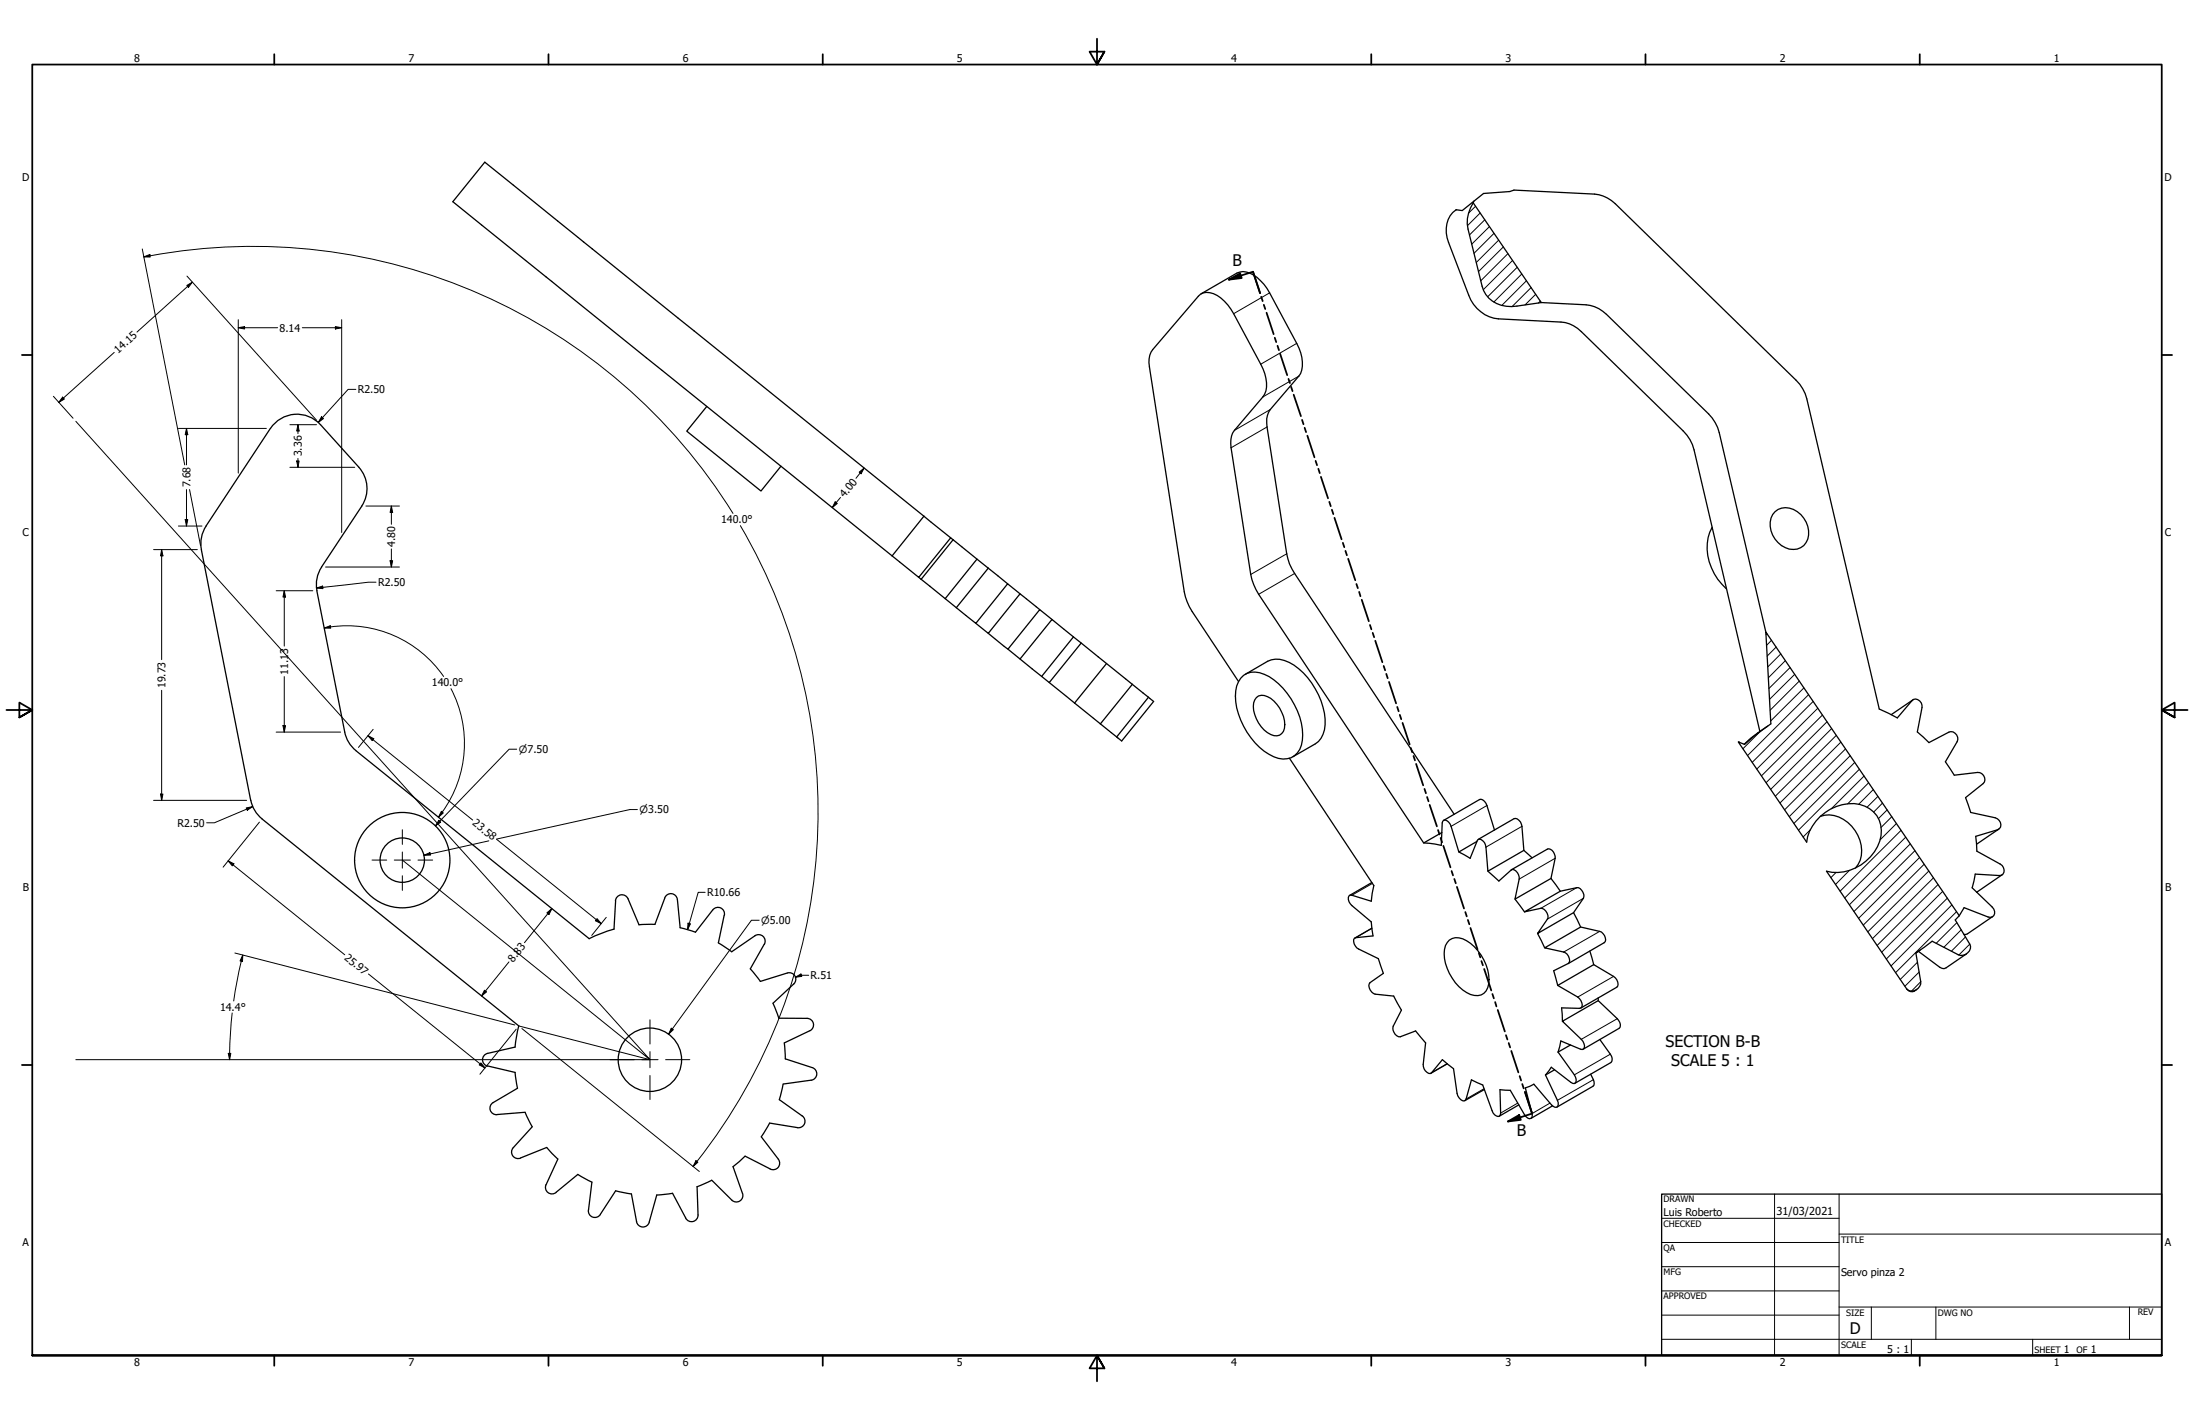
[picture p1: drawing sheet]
<svg xmlns="http://www.w3.org/2000/svg" width="864mm" height="559mm" viewBox="0 0 864 559" stroke-linecap="round" stroke-linejoin="round" font-family="sans-serif">
<!-- layer: Hatch (ANSI) -->
<g fill="none" stroke="#000" stroke-width=".39">
<path d="M580.8 81.2l-2.8 2.7M582.6 83.8l-4.9 5M584.5 86.5l-6.1 6M586.3 89.2l-7 6.9M588.1 91.8l-7.9 7.9M589.9 94.5l-8.8 8.8M591.8 97.2l-9.8 9.7M593.5 99.8l-10.6 10.7M595.4 102.5l-11.5 11.5M597.2 105.2l-11.6 11.6M599 107.8l-11 11.1M600.8 110.5l-9.6 9.6"/>
<path d="M602.7 113.2l-7.5 7.4M604.5 115.8l-4.2 4.2M606.3 118.5l-.8 .8M695.5 249.3l-.4 .4M697.3 252l-1.9 1.9M699.1 254.6l-3.5 3.6M701 257.3l-5.2 5.1M702.8 260l-6.7 6.7M704.6 262.7l-8.3 8.3M706.4 265.4l-9.9 9.8M708.2 268l-11.4 11.5M710.1 270.7l-13.1 13"/>
<path d="M711.9 273.4l-24 23.9M713.7 276l-24 24M715.5 278.7l-24 23.9M684.3 292h.1M692.9 287.8l-6.8 6.8M717.4 281.4l-24 23.9M719.1 284l-23.9 24M721 286.7l-24 23.9M722.8 289.4l-24 23.9M724.6 292l-23.9 24M726.4 294.7l-24 24M728.3 297.4l-24 24"/>
<path d="M730.1 300l-24 24M731.9 302.7l-24 24M733.7 305.4l-12.8 12.9M735.5 308l-8.2 8.4M737.4 310.7l-5.8 5.8M739.2 313.4l-4.3 4.2M741 316l-3.5 3.6M742.8 318.7l-3.4 3.4M712.7 326.5l-3 2.9M744.7 321.4l-4.3 4.2M746.4 324.1l-6.4 6.4M748.3 326.8l-24 23.9"/>
<path d="M750.1 329.4l-24 24M751.9 332.1l-23.9 23.9M753.7 334.8l-24 23.9M755.6 337.4l-24 24M722.7 343.3l-2 2.1M728 342.5l-5.5 5.5M757.4 340.1l-24 23.9M759.2 342.8l-24 23.9M761 345.4l-24 24M762.8 348.1l-23.9 23.9M764.7 350.8l-24 23.9M766.5 353.4l-24 24"/>
<path d="M768.3 356.1l-24 24M770.1 358.8l-24 24M754.8 378.7l-6.8 6.7M770.3 363.1l-8.2 8.1M772 365.9l-6.9 6.9M773.6 368.7l-5.5 5.6M775.3 371.5l-4.2 4.3M755.4 382.5l-5.6 5.6M756 386.3l-3.6 3.7"/>
</g>
<!-- layer: Visible (ANSI) -->
<g fill="none" stroke="#000" stroke-width=".51">
<path d="M579.9 79.8l26.8 39.3-9.6 1.4a11.6 11.6 0 0 1-13.7-7.9l-5.6-22.4a13.1 13.1 0 0 1 2.1-10.4zM580.1 79.2l-.2 .6M595.9 74.8l31.8 1.6a13.2 13.2 0 0 1 8.1 3.7l71.1 69.5a15.5 15.5 0 0 1 4.3 7.4l28.5 122 7.1 3.5 5.8-6.8a2.53 2.53 0 0 1 3 0 2.53 2.53 0 0 1 .9 2.7l-1.8 9.6 4.6 4.2 7.8-4.1a2.72 2.72 0 0 1 2.9 .8 2.72 2.72 0 0 1 .4 2.9l-4.7 8 3.5 5.3 9.2-1.1a2.68 2.68 0 0 1 2.5 1.4 2.68 2.68 0 0 1-.3 3l-6.9 5.5 2 5.8 9.7 2.1a2.58 2.58 0 0 1 2 2 2.58 2.58 0 0 1-1.1 2.7l-8.6 2.6 .4 5.9 9.2 5a2.56 2.56 0 0 1 .5 4.4l-10.3-.4-1.2 5.4 7.9 7.5a2.14 2.14 0 0 1 .9 2.7 2.14 2.14 0 0 1-2.5 1.3l-9.5-3.7-1.9 3.2M573.2 82.6a10.1 10.1 0 0 0-3 12.8l7.9 20.7a14.1 14.1 0 0 0 11.7 9.4l24.6 1.2a12 12 0 0 1 8 3.8l40.2 39.1a15.3 15.3 0 0 1 4.2 7.4l25.9 110.8M472.8 115.6l14.1-8.2a7.5 7.5 0 0 1 8 1.8 19.4 19.4 0 0 1 4.8 6.1l10.7 19.8a14.4 14.4 0 0 1 1.5 11.9l-11.9 14.2a8.7 8.7 0 0 0-1.3 6.8l7.8 49.9a18.9 18.9 0 0 0 3.1 7.8l62.8 94.7M606.7 119.1l17.6 .9a12.9 12.9 0 0 1 8 3.7l40.2 39.2a16.1 16.1 0 0 1 4.2 7.3l18.4 78.5M278.2 160l-7.9 9.7 29.2 23.5 7.9-9.7M142.4 199.1a12.5 12.5 0 0 0-1.1-15.2l-15.2-16.8a12.5 12.5 0 0 0-19.7 1.5l-25.3 38.4a12.5 12.5 0 0 0-1.8 9.3M142.4 199.1l-15.8 24.1a12.5 12.5 0 0 0-1.8 9.2M79.2 216.3l19.5 98.7M363.7 203.1l-172.9-139.3-12.6 15.6 173 139.4M363.7 203.1l10.5 8.5"/>
<path d="M363.7 203.1l-12.5 15.7M375.2 212.4l-1-.8-12.6 15.6-10.4-8.4M375.2 212.4l9.4 7.6M375.2 212.4l-12.6 15.6M673.9 207.5a19.8 19.8 0 0 0 3.9 22.4l1.8 1.9M698.7 201.4a7.7 7.7 0 0 1 11.3 2.5 7.9 7.9 0 0 1-1.2 11.6 8.8 8.8 0 0 1-11.7-6.6 7.6 7.6 0 0 1 1.6-7.5zM124.7 232.5l11 55.6M361.6 227.2l1 .8M372 235.6l4.4 3.5M389 223.6l-4.4-3.6-12.6 15.6-9.4-7.6M389 223.6l7.6 6.1M389 223.6l-12.6 15.5"/>
<path d="M401.5 233.7l-4.9-4-12.5 15.6-7.7-6.2M409.3 239.9l-7.8-6.2-12.5 15.5-4.9-3.9M401.5 259.3l8.5 6.9M414.1 243.8l-4.8-3.9-12.6 15.6-7.7-6.3M422.5 250.6l-8.4-6.8-12.6 15.5-4.8-3.8M422.5 250.6l3.1 2.4M422.5 250.6l-12.5 15.6M410 266.2l3 2.4 12.6-15.6 26.5 21.4M413 268.6l10 8.1M423 276.7l16.5 13.3M435.5 261.1l-12.5 15.6M445.7 269.3l-12.6 15.6"/>
<path d="M452.1 274.4l2 1.6-12.6 15.6-2-1.6M452.1 274.4l-12.6 15.6M487.5 268.2l-18.2-27.5a21.6 21.6 0 0 1-3.1-7.8l-13.8-88.5a8.7 8.7 0 0 1 1.3-6.8l18-21a5.6 5.6 0 0 1 7.4-.3 18.9 18.9 0 0 1 6.5 7.1l10.7 19.9a14.2 14.2 0 0 1 1.5 11.8l-11.9 14.3a8.3 8.3 0 0 0-1.3 6.8l7.7 49.9a22.5 22.5 0 0 0 3.1 7.8l65 97.8 7.2-4.1M488.4 266.9a7.4 7.4 0 0 1 9.2-1.5 28.1 28.1 0 0 1 15 25.9 7.5 7.5 0 0 1-11.2 6.5 28.1 28.1 0 0 1-15-26l.4-1.9zM490.2 265.4l8.8-5.2a10.1 10.1 0 0 1 10.3 1.5 29.6 29.6 0 0 1 12.3 23.5 9.4 9.4 0 0 1-3.9 7.5l-8.8 5.1M494.5 274.5a5 5 0 0 1 7 1.4 11.8 11.8 0 0 1 3.7 11.9 3.4 3.4 0 0 1-5 1.3 13 13 0 0 1-6.7-12.5zM753 275.4l-8.6 5.8M135.7 288.1a12.5 12.5 0 0 0 4.4 7.3l91.8 74M507.6 298.4l33.2 50.1-1 6.1-8.3-2.4a2.58 2.58 0 0 0 .6 4.2l7.7 6.4 .6 5.5-7.3 .9a3.3 3.3 0 0 0 1.6 4.2l7.8 3.9 2 5.7-5.3 3.7a3.2 3.2 0 0 0 2.1 4.5l7.3 .8 3 5.5-3.2 6.4a3.4 3.4 0 0 0 2.8 4.1l6-2.3 3.9 4.7-.9 8.4a3.3 3.3 0 0 0 2.8 3.7l4.8-5.5 4.3 3.6 1.4 9.7a3.7 3.7 0 0 0 2.8 3l.8-.8 2.1-7.6 4.4 2.1 3.7 10.1a2.64 2.64 0 0 0 2.9 2.1l.5-1.2-.3-9.2 4.1 .3 5.6 9.6a1.9 1.9 0 0 0 2.9 1l.1-1.5-2.7-10.1 3.4-1.4 6.9 8.1 1.4 .9h.6a2.03 2.03 0 0 0 .3-2.7l-4.7-10M695.8 285.8l-6.7 4.7-2.5 2.4M98.7 314.9a12.7 12.7 0 0 0 4.4 7.4l101.1 81.5-1.5 8.3-10.7 2.4M568.3 322.8l14.1-8.2a2.53 2.53 0 0 1 2.9 2.4l3 9.6"/>
<path d="M581.3 331.2l-7.1 4.1-3-10.1a3 3 0 0 0-2.9-2.4l-.6 1-.4 8.9-6.9-1M581.9 330.3l14.1-8.2a3.1 3.1 0 0 1 3.1 3.1l.7 9.4M599.8 334.6l-14.1 8.2-.8-9.4a2.85 2.85 0 0 0-3.1-3l-3.1 7.4-4.5-2.5M599.8 334.6l3.3 3M716.5 321.2a12.1 12.1 0 0 1 13.7 5.6 12.1 12.1 0 0 1 .2 14.8M786.8 326.3l-8.8 5.9M266.6 354a2.57 2.57 0 0 0-2.2-2.3 2.57 2.57 0 0 0-2.7 1.6l-3.9 10.4M266.6 354l1.1 11.1M540 347.3l-8.8 5.1M585.7 342.8l4.3 3.9 4.8-4.3a2.13 2.13 0 0 1 2.9 1.8l.3 1.7-1.7 7.9 14.2-8.1M594.9 342.3l14.2-8.2a2.95 2.95 0 0 1 3 3.7l-1.6 7.9M596.3 353.8l3.8 5"/>
<path d="M600.1 358.8l14.1-8.1 6.4-1.4a3.2 3.2 0 0 1 2.7 4.2l-3.9 5.7-14.2 8.1 3.9-5.6a3.3 3.3 0 0 0-2.6-4.3zM610.5 345.7l3.7 5M619.4 359.2l2.8 5.6M788.1 344.2l-10 6.9M257.8 363.8l-6.3 .1-4.3-10.2a2.53 2.53 0 0 0-2.8-1.6 2.53 2.53 0 0 0-2.1 2.4l-.6 11.1-5 1.7-4.8 2.1M267.7 365.1l6 1.7 6.8-8.7a2.58 2.58 0 0 1 3.2-.8 2.58 2.58 0 0 1 1.4 2.9l-2.3 10.8M282.8 371l5.2 3.5 9.2-6.3a2.57 2.57 0 0 1 3.2 .3 2.57 2.57 0 0 1 .4 3.1M300.8 371.6l-5.5 9.7M540 365.3l-6.7 3.8M570.5 370a6.7 6.7 0 0 1 8.3 1.2 19 19 0 0 1 7.2 16 4.9 4.9 0 0 1-7.2 4.2 18.7 18.7 0 0 1-10.2-17.8l.4-1.5zM605.2 367.3l2.8 5.7M617.3 379.2l14.1-8.2a2.95 2.95 0 0 0-1.7-4.5l-7.5-1.7-14.2 8.2 7.5 1.6a3.5 3.5 0 0 1 2.2 4.2l-6.1 3.2 1.6 5.8"/>
<path d="M625.8 374.3l1.5 5.3M754.1 375l1.9 11.3a3.4 3.4 0 0 1-1.7 3.2 3.4 3.4 0 0 1-3.7-.2M755.1 374.3l8.5 6.4 1.6 .5 8.9-5.9M755.8 373.8l-1.7 1.2M771.2 360.4l-1.6 1.6 5.7 9.5a3.4 3.4 0 0 1-.9 3.6 3.4 3.4 0 0 1-3.6 .6l-10.3-5.3-6.4 4.6M771.2 360.4l-76.1-111.7 1.9 36.2-7 5.2-3.3 2.8-2.5-.9 26.9 39.4a18.2 18.2 0 0 1 20.9-14.9 11 11 0 0 1 7 16.7 18.3 18.3 0 0 1-20.1 9.6l31.7 46.5M784.4 360.7l-10 6.8-1.4 .2M295.3 381.3l4 4.9 10.6-3.3a2.57 2.57 0 0 1 3 1.1 2.57 2.57 0 0 1-.5 3.2l-8.1 7.6 2.3 5.9h11.1a2.57 2.57 0 0 1 2.5 2.1 2.57 2.57 0 0 1-1.4 2.8l-10.1 4.8 .4 6.3M622.2 396.7l14.2-8.2a3 3 0 0 0-1.3-4.3l-7.8-4.6-14.1 8.2 7.8 4.6a3.2 3.2 0 0 1 1.3 4.2h-7.6l.3 5.3M629.1 392.7v1.1M750.6 389.3a2.51 2.51 0 0 0 3.9 .1M191.9 414.5a2.57 2.57 0 0 0-2 2.5 2.57 2.57 0 0 0 2 2.5"/>
<path d="M192 419.5l10.8 2.5M309.1 416.7l10.6 3.4M569.7 418.7l-6.5 3.6M613.3 414l6.4 9a2.45 2.45 0 0 1 0 3.4l-1.3-.4-7.8-6-2.3 3M618.2 411.2l-4.9 2.8M623.2 412.9l14.1-8.2a2.68 2.68 0 0 0-.7-3.8l-7.5-7.1-14.1 8.1 7.4 7.1a3.3 3.3 0 0 1 .9 3.8l-.5 .2-.7-.1-7.7-3.3-1.1 4.4M629.7 409.1l4.2 5.7a2.54 2.54 0 0 1 .1 3.3l-14 8.2M195.6 438.6l11.1-.9 2.8 5.7-7.4 8.2M202.7 422l1 6.2-9.6 5.7a2.57 2.57 0 0 0-1.1 3 2.57 2.57 0 0 0 2.6 1.8M308.2 426.6l-1.5 6.2 9.1 6.4a2.56 2.56 0 0 1 .9 3 2.56 2.56 0 0 1-2.8 1.6M319.7 420.1a2.57 2.57 0 0 1 1.8 2.7 2.57 2.57 0 0 1-2.2 2.3l-11 1.5M584.3 428.8l-7.7 4.3"/>
<path d="M597.9 434.8l-7.7 4.4M611.1 435.2l-8.5 4.9M611.9 421l-3.6 2M626.1 422.7a5.1 5.1 0 0 1 1.3 4.4l-14.6 8.6M202 451.6a2.54 2.54 0 0 0-.2 3.2 2.54 2.54 0 0 0 3.1 .9l10.3-4.2 4.4 4.6-4.7 10.1a2.57 2.57 0 0 0 .8 3.1 2.57 2.57 0 0 0 3.2-.1M288.5 459.1l3.8 10.5a2.57 2.57 0 0 1-1.1 3 2.57 2.57 0 0 1-3.2-.3l-7.8-7.9-5.9 2.6M293.3 455l-4.8 4.1M293.3 455l9.9 5a2.57 2.57 0 0 0 3.1-.6 2.57 2.57 0 0 0 .1-3.2M302.9 442l-3.2 5.3 6.7 8.9M303 442l10.9 1.7M227.4 462.2l5.6 3M227.5 462.2l-8.6 7"/>
<path d="M233 465.2l-1.4 11a2.57 2.57 0 0 0 1.7 2.8 2.57 2.57 0 0 0 3-1.1M242.3 468.6l-6 9.3M242.3 468.6l6.2 1.2M248.5 469.8l2.1 11M269.9 479.4l-5.2-9.8-6.2 .7-3 10.6M274.4 467l.4 11.1a2.57 2.57 0 0 1-1.9 2.6 2.57 2.57 0 0 1-3-1.3M250.6 480.8a2.57 2.57 0 0 0 2.4 2.1 2.57 2.57 0 0 0 2.6-1.9"/>
<circle cx="158.3" cy="338.5" r="8.7"/>
<circle cx="158.3" cy="338.5" r="18.8"/>
<circle cx="255.8" cy="417" r="12.5"/>
</g>
<!-- layer: Visible Narrow (ANSI) -->
<g fill="none" stroke="#000" stroke-width=".39">
<path d="M499.7 115.3l-14.1 8.1M510.4 135.1l-14.1 8.2M511.2 148l-14.1 8.2M498.7 168l-14.1 8.2M500 161.2l-14.1 8.2M506.5 217.9l-14.2 8.2M509.6 225.7l-14.2 8.2M585.3 317l-14.1 8.2M599.1 325.2l-14.2 8.2M612.1 337.8l-14.1 8.1M540.2 347.7l-8.1 4.6M620.6 349.3l-14.1 8.1"/>
<path d="M623.3 353.5l-14.2 8.2M540 365.3l-6.3 3.7M629.7 366.5l-14.2 8.1M635.1 384.2l-14.1 8.2M569.6 418.6l-6.1 3.5M633.9 414.8l-14.2 8.2M636.6 400.9l-14.2 8.1M584.1 428.4l-7 4.1M597.4 434.1l-6.7 3.9M610.1 434.1l-7 4.1M627.2 424.9l-14.2 8.1"/>
</g>
<!-- layer: Break Line (ANSI) -->
<path d="M595.9 74.8l-1.6 .6-10.4 .7-8.3 6.8-2.4-.3" fill="none" stroke="#000" stroke-width=".51"/>
<!-- layer: Section Line (ANSI) -->
<g fill="none" stroke="#000" stroke-width=".7">
<path d="M483.7 110l4.4-2.4 .7 1.8zM483.7 110l9.5-3.1 2.8 8.5M496.4 116.8l.6 1.7M497.5 120l.5 1.6M498.5 123.1l2.8 8.4M501.8 132.9l.5 1.7M502.9 136.1l.5 1.7M503.9 139.2l2.8 8.4M507.2 149.1l.5 1.6M508.2 152.2l.6 1.7M509.2 155.3l2.9 8.5M512.5 165.2l.6 1.7"/>
<path d="M513.5 168.3l.6 1.8M514.6 171.4l2.8 8.6M517.8 181.4l.6 1.7M518.9 184.5l.6 1.7M519.9 187.6l2.8 8.5M523.2 197.5l.6 1.7M524.3 200.6l.5 1.7M525.3 203.8l2.8 8.4M528.6 213.6l.5 1.7M529.6 216.8l.6 1.7M530.7 219.9l2.8 8.4M533.9 229.8l.6 1.7"/>
<path d="M535 232.9l.5 1.7M536 236l2.8 8.5M539.2 245.9l.6 1.7M540.3 249l.6 1.8M541.3 252.2l2.8 8.4M544.6 262.1l.6 1.7M545.7 265.2l.5 1.7M546.7 268.4l2.8 8.4M550 278.2l.5 1.7M551 281.3l.6 1.7M552.1 284.5l2.8 8.4M555.3 294.3l.6 1.7"/>
<path d="M556.4 297.5l.6 1.7M557.4 300.6l2.8 8.5M560.7 310.5l.6 1.7M561.7 313.6l.6 1.7M562.7 316.7l2.9 8.5M566 326.6l.6 1.8M567.1 329.8l.5 1.7M568.1 332.9l2.8 8.4M571.4 342.8l.5 1.7M572.5 345.9l.5 1.7M573.5 349l2.8 8.5M576.8 358.9l.5 1.7"/>
<path d="M577.8 362l.6 1.7M578.8 365.2l2.8 8.4M582.1 375l.6 1.7M583.1 378.2l.6 1.7M584.2 381.3l2.8 8.5M587.4 391.2l.6 1.7M588.5 394.3l.5 1.7M589.5 397.4l2.8 8.5M592.8 407.4l.5 1.7M593.9 410.5l.5 1.7M594.9 413.6l2.8 8.4M598.2 423.5l.5 1.7"/>
<path d="M599.2 426.6l.6 1.7M600.3 429.7l2.8 8.5-9.6 3.1M593.5 441.3l4.5-2.5 .6 1.9z"/>
</g>
<g fill="#000">
<path d="M483.7 110l4.4-2.4 .7 1.8z" fill-rule="evenodd"/>
<path d="M593.5 441.3l4.5-2.5 .6 1.9z" fill-rule="evenodd"/>
</g>
<!-- layer: Border (ANSI) -->
<g fill="none" stroke="#000" stroke-width=".7">
<path d="M431.8 15.2v10.2l-2.9-5.1h5.8l-2.9 5.1 2.9-5.1M107.9 21.3v4.1M215.9 21.3v4.1M323.8 21.3v4.1M539.8 21.3v4.1M647.7 21.3v4.1M755.6 21.3v4.1M8.6 139.7h4.1M850.9 139.7h4.1M2.5 279.4h10.2l-5.1-2.9v5.8l5.1-2.9-5.1 2.9M861.1 279.4h-10.2l5.1-2.9v5.8l-5.1-2.9 5.1 2.9M8.6 419.1h4.1"/>
<path d="M850.9 419.1h4.1M12.7 533.4v-508h838.2v508h-838.2h838.2M107.9 533.4v4.1M215.9 533.4v4.1M323.8 533.4v4.1M434.7 538.5l-2.9-5.1 2.9 5.1h-5.8l2.9-5.1v10.2M539.8 533.4v4.1M647.7 533.4v4.1M755.6 533.4v4.1"/>
</g>
<!-- layer: Title (ANSI) -->
<g fill="none" stroke="#000" stroke-width=".39">
<path d="M654 479.4h69.9M698.5 469.9v63.5M723.9 469.9v63.5M654 488.9h69.9M654 498.5h69.9M723.9 485.6h127M654 508h69.9M654 517.5h69.9M723.9 514.3h127M736.6 514.3v12.7M762 514.3v12.7M838.2 514.3v12.7"/>
<path d="M654 527h196.9M752.3 527v6.4M800.1 527v6.4"/>
</g>
<path d="M654 469.9h196.9v63.5h-196.9z" fill="none" stroke="#000" stroke-width=".51"/>
<!-- layer: Sketch Geometry (ANSI) -->
<path d="M29.8 165.8l226 251.2-97.4-78.5M204.2 403.7l51.6 13.3h-226" fill="none" stroke="#000" stroke-width=".39"/>
<!-- layer: Dimension (ANSI) -->
<g fill="none" stroke="#000" stroke-width=".39">
<path d="M56 98l16.7 84.9M56.6 101.1l2.4-1 .1 1.1zM56.6 101.1a222.6 222.6 0 0 1 231.9 100.9M73.5 112.3l2.2-1.2-1.5 2zM73.6 108.6l51.1 56.8M75.7 111.1l-21.8 19.6M45 138.7l-21.9 19.7M93.8 129l2.5-.5v1zM93.8 129h15.5M93.8 125.8v60.4M119 129h15.5M132 128.5l2.5 .5-2.5 .5z"/>
<path d="M134.5 125.8v83.8M21 156l7.8 8.6M24.6 156.3l.7 .7-2.2 1.4zM140.1 153.2h-3.1l-11.7 13M70.2 168.6h34.6M73.4 168.6l.5 2.5h-1zM73.4 168.6v14.3M114.1 167.1h10.5M117.3 167.1l.4 2.5h-.9zM117.3 167.1v3.5M125.1 165.9h.1M126.6 164l.7 .7-2 1.5z"/>
<path d="M73.4 192.7v14.3M74.6 192.7l4.3 22M114.1 183.9h25.5M116.8 181.4h.9l-.4 2.5zM117.3 180.4v3.5M144 199.1h13.2M154.1 199.1l.5 2.6h-1.1zM154.1 199.1v7.2M328.7 197.5l.9 .6-2 1.7zM330.8 195.8l-3.2 4M338.2 185.8l1.9-1.6-1.1 2.2zM340.1 184.2l-3.2 4"/>
<path d="M60.5 216.3h17.2M63.6 216.3l.5 2.5h-.9zM63.6 216.3v43.3M70.2 207h9.3M72.9 204.5h1l-.5 2.5zM154.1 216v7.1M291.4 206.8a222.5 222.5 0 0 1-17.1 250.3M108.7 232.5h14.4M111.9 232.5l.5 2.4h-1zM111.9 232.5v21.8M124.6 231.4l2.4-.8 .1 1zM128.1 223.1h29.1"/>
<path d="M148 229.1h-3l-20.4 2.3M153.5 220.7h1.1l-.5 2.4zM127.6 247.1l2.4-.8 .2 .9zM127.6 247.1a46.2 46.2 0 0 1 47 19.1M63.6 271.7v43.3M111.9 266.3v21.8M177.5 271a46.3 46.3 0 0 1-3.4 48.6M108.7 288.1h25.3M111.4 285.6h1l-.5 2.5zM144.8 289.5l2.3 1.2-.6 .8zM144.8 289.5l41.3 33.2M146.9 287l-5.8 7.1"/>
<path d="M203.4 294.8h-3l-29 30.2M60.5 315h36.6M63.2 312.5h.9l-.5 2.5zM96.9 317.9l2.5-.5-2.1 1.4zM99.4 317.4l-15 6.4h-3.1M173.7 319.3l.8 .6-1.9 1.7zM174.1 319.6l-1.5 2M250.9 318.6h-3l-52.4 11.6 41.2 33.3M89.8 338.8l2.3 1.1-.7 .8zM89.8 338.8l45.9 36.9M102.1 323.5l-14.3 17.7M166.9 336.5l2.3-1 .3 1z"/>
<path d="M172.7 322.8l.8 .7-2.1 1.5zM192.4 330.9l-25.5 5.6M215.3 359.2l1.9-1.6-1.1 2.3zM217.2 357.6l-10.8 13.4M277.6 351.2h-2.8l-4.2 14.6M92.5 375l110.1 28.4M95.6 375.9l-.2 2.5-.9-.3zM95.6 375.9l-2.1 8.8-1.5 9.2M200.3 378.5l-10.8 13.4M235 361.5l1.7 2-2.3-1.2zM238.6 361l-5.7 7.1M270.8 363.3l1 .2-1.2 2.3z"/>
<path d="M298.8 362.1h-3l-32.6 44.8M91.4 398.6l-.8 9.3-.2 9.1M145 383.3l45.9 36.9M190.7 389.7l.8 .6-2 1.6zM313.1 384.6l2.2-1.3 .3 .9zM318.3 383.8h-3l-2.2 .8M89.9 414.5h1l-.5 2.5zM189.3 418.3l1.6 1.9-2.2-1.2zM203.2 405l-14.3 17.7M205.4 404.7l69.9 56.3M264.2 404.6l.8 .6-1.8 1.7zM273.9 456.8l.8 .6-1.9 1.6z"/>
<path d="M274.3 457.1l-1.5 1.9"/>
</g>
<g fill="#000">
<path d="M56.6 101.1l2.4-1 .1 1.1z" fill-rule="evenodd"/>
<path d="M73.5 112.3l2.2-1.2-1.5 2z" fill-rule="evenodd"/>
<path d="M93.8 129l2.5-.5v1z" fill-rule="evenodd"/>
<path d="M132 128.5l2.5 .5-2.5 .5z" fill-rule="evenodd"/>
<path d="M24.6 156.3l.7 .7-2.2 1.4z" fill-rule="evenodd"/>
<path d="M73.4 168.6l.5 2.5h-1z" fill-rule="evenodd"/>
<path d="M117.3 167.1l.4 2.5h-.9z" fill-rule="evenodd"/>
<path d="M126.6 164l.7 .7-2 1.5z" fill-rule="evenodd"/>
<path d="M116.8 181.4h.9l-.4 2.5z" fill-rule="evenodd"/>
<path d="M328.7 197.5l.9 .6-2 1.7z" fill-rule="evenodd"/>
<path d="M338.2 185.8l1.9-1.6-1.1 2.2z" fill-rule="evenodd"/>
<path d="M63.6 216.3l.5 2.5h-.9z" fill-rule="evenodd"/>
<path d="M72.9 204.5h1l-.5 2.5z" fill-rule="evenodd"/>
<path d="M154.1 199.1l.5 2.6h-1.1z" fill-rule="evenodd"/>
<path d="M111.9 232.5l.5 2.4h-1z" fill-rule="evenodd"/>
<path d="M124.6 231.4l2.4-.8 .1 1z" fill-rule="evenodd"/>
<path d="M153.5 220.7h1.1l-.5 2.4z" fill-rule="evenodd"/>
<path d="M127.6 247.1l2.4-.8 .2 .9z" fill-rule="evenodd"/>
<path d="M111.4 285.6h1l-.5 2.5z" fill-rule="evenodd"/>
<path d="M144.8 289.5l2.3 1.2-.6 .8z" fill-rule="evenodd"/>
<path d="M63.2 312.5h.9l-.5 2.5z" fill-rule="evenodd"/>
<path d="M96.9 317.9l2.5-.5-2.1 1.4z" fill-rule="evenodd"/>
<path d="M173.7 319.3l.8 .6-1.9 1.7z" fill-rule="evenodd"/>
<path d="M89.8 338.8l2.3 1.1-.7 .8z" fill-rule="evenodd"/>
<path d="M166.9 336.5l2.3-1 .3 1z" fill-rule="evenodd"/>
<path d="M172.7 322.8l.8 .7-2.1 1.5z" fill-rule="evenodd"/>
<path d="M215.3 359.2l1.9-1.6-1.1 2.3z" fill-rule="evenodd"/>
<path d="M95.6 375.9l-.2 2.5-.9-.3z" fill-rule="evenodd"/>
<path d="M235 361.5l1.7 2-2.3-1.2z" fill-rule="evenodd"/>
<path d="M270.8 363.3l1 .2-1.2 2.3z" fill-rule="evenodd"/>
<path d="M190.7 389.7l.8 .6-2 1.6z" fill-rule="evenodd"/>
<path d="M313.1 384.6l2.2-1.3 .3 .9z" fill-rule="evenodd"/>
<path d="M89.9 414.5h1l-.5 2.5z" fill-rule="evenodd"/>
<path d="M189.3 418.3l1.6 1.9-2.2-1.2z" fill-rule="evenodd"/>
<path d="M264.2 404.6l.8 .6-1.8 1.7z" fill-rule="evenodd"/>
<path d="M273.9 456.8l.8 .6-1.9 1.6z" fill-rule="evenodd"/>
</g>
<!-- layer: Center Mark (ANSI) -->
<path d="M146.4 338.5h5.8M155.2 338.5h6.3M158.4 326.5v5.8M158.4 335.3v6.3M164.5 338.5h5.8M158.4 344.6v5.8M240.2 417h9.5M252.7 417h6.3M255.8 401.3v9.5M255.8 413.8v6.4M262 417h9.5M255.8 423.2v9.5" fill="none" stroke="#000" stroke-width=".39"/>
<g font-size="6.3">
<text x="485.1" y="104.7">B</text>
<text x="655.6" y="412.1">SECTION B-B</text>
<text x="657.9" y="419.6">SCALE 5 : 1</text>
<text x="597.1" y="447.2">B</text>
<text x="728.1" y="524.9">D</text>
</g>
<text font-size="4.3" x="699.3" y="478">31/03/2021</text>
<g font-size="4.2">
<text x="52.8" y="24.4">8</text>
<text x="160.8" y="24.4">7</text>
<text x="268.7" y="24.4">6</text>
<text x="376.7" y="24.4">5</text>
<text x="484.6" y="24.4">4</text>
<text x="592.6" y="24.4">3</text>
<text x="700.5" y="24.4">2</text>
<text x="808.5" y="24.4">1</text>
<text x="8.8" y="71.4">D</text>
<text x="852" y="71.4">D</text>
<text x="110" y="130.5">8.14</text>
<text x="46.5" y="139.3" transform="rotate(-42 46.5 139.3)">14.15</text>
<text x="140.8" y="154.7">R2.50</text>
<text x="118.8" y="179.6" transform="rotate(-90 118.8 179.6)">3.36</text>
<text x="74.9" y="191.8" transform="rotate(-90 74.9 191.8)">7.68</text>
<text x="332.5" y="196.1" transform="rotate(-51 332.5 196.1)">4.00</text>
<text x="283.8" y="205.9">140.0°</text>
<text x="8.9" y="211.1">C</text>
<text x="155.6" y="215.2" transform="rotate(-90 155.6 215.2)">4.80</text>
<text x="852.2" y="211.1">C</text>
<text x="148.8" y="230.6">R2.50</text>
<text x="113.4" y="265.5" transform="rotate(-90 113.4 265.5)">11.13</text>
<text x="65.2" y="270.8" transform="rotate(-90 65.2 270.8)">19.73</text>
<text x="170" y="270.1">140.0°</text>
<text x="69.8" y="325.3">R2.50</text>
<text x="185.7" y="324.4" transform="rotate(39 185.7 324.4)">23.58</text>
<text x="9" y="350.8">B</text>
<text x="278.3" y="352.7">R10.66</text>
<text x="852.2" y="350.8">B</text>
<text x="135.3" y="377.4" transform="rotate(39 135.3 377.4)">25.97</text>
<text x="202" y="378.9" transform="rotate(-51 202 378.9)">8.83</text>
<text x="319.1" y="385.3">R.51</text>
<text x="86.6" y="397.8">14.4°</text>
<text x="654.8" y="478.6">Luis Roberto</text>
<text x="8.9" y="490.5">A</text>
<text x="852.2" y="490.5">A</text>
<text x="724.7" y="502.2">Servo pinza 2</text>
<text x="742.9" y="532.6">5 : 1</text>
<text x="812.4" y="532.6">1</text>
<text x="823" y="532.6">1</text>
<text x="52.8" y="537.5">8</text>
<text x="160.8" y="537.5">7</text>
<text x="268.7" y="537.5">6</text>
<text x="376.7" y="537.5">5</text>
<text x="484.6" y="537.5">4</text>
<text x="592.6" y="537.5">3</text>
<text x="700.5" y="537.5">2</text>
<text x="808.5" y="537.5">1</text>
</g>
<g font-size="3.9">
<text x="204.2" y="296.3">⌀7.50</text>
<text x="251.7" y="320">⌀3.50</text>
<text x="299.6" y="363.6">⌀5.00</text>
</g>
<g font-size="3.5">
<text x="654.8" y="473.2">DRAWN</text>
<text x="654.8" y="482.8">CHECKED</text>
<text x="724.7" y="488.9">TITLE</text>
<text x="654.8" y="492.3">QA</text>
<text x="654.8" y="501.8">MFG</text>
<text x="654.8" y="511.4">APPROVED</text>
<text x="726.7" y="517.7">SIZE</text>
<text x="762.8" y="517.7">DWG NO</text>
<text x="841.4" y="517.7">REV</text>
<text x="724.7" y="530.4">SCALE</text>
<text x="800.9" y="532.6">SHEET</text>
<text x="817.4" y="532.6">OF</text>
</g>
</svg>
